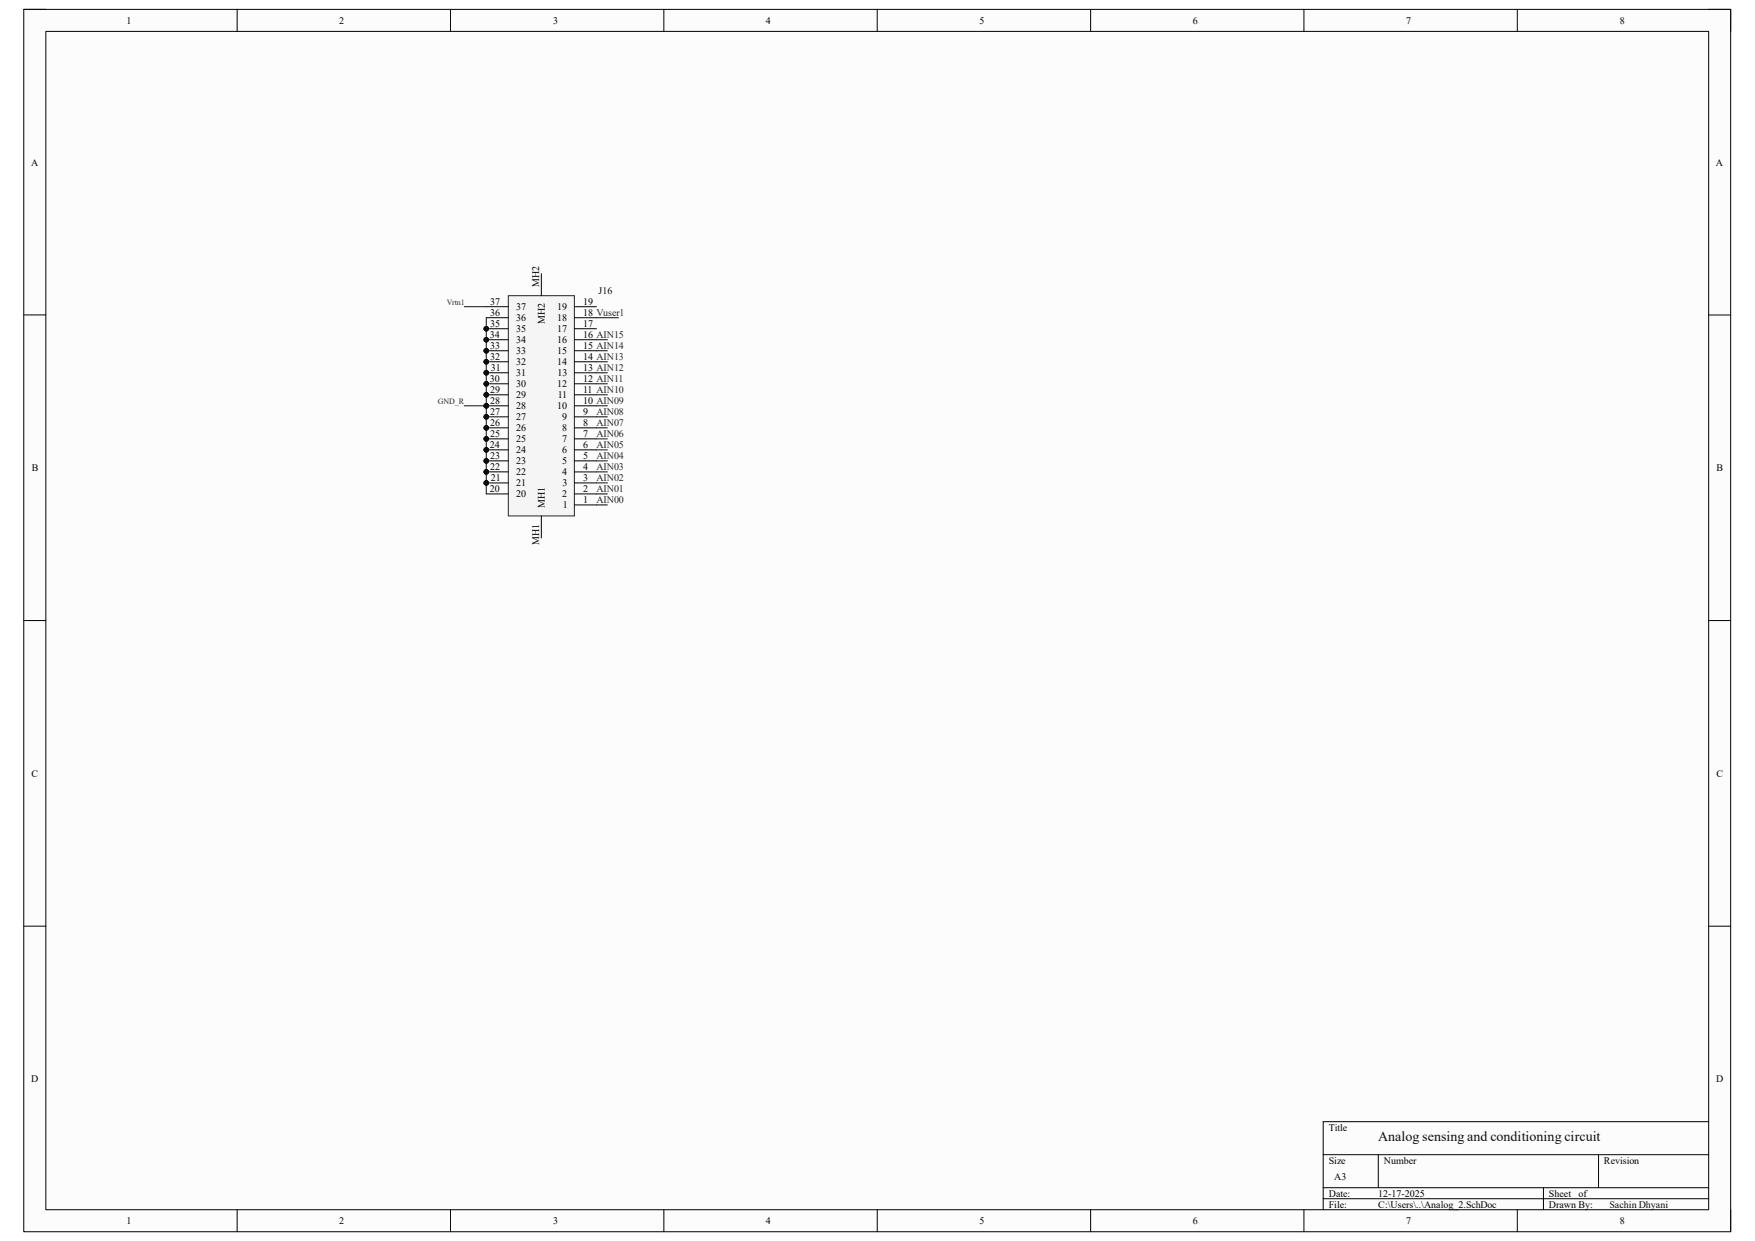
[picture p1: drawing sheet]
<svg xmlns="http://www.w3.org/2000/svg" width="297mm" height="210mm" viewBox="0 0 297 210" stroke-linecap="round" stroke-linejoin="round" font-family="sans-serif">
<path d="M4 1.6h288.9v206.8h-288.9z" fill-rule="evenodd" fill="#fcfcfc"/>
<path d="M4 1.6h288.9v206.8h-288.9z" fill="none" stroke="#000" stroke-width=".17"/>
<path d="M7.8 5.3h281.4v199.4h-281.4z" fill-rule="evenodd" fill="#fcfcfc"/>
<g fill="none" stroke="#000" stroke-width=".17">
<path d="M4 1.6h3.7M7.8 5.3h281.4v199.4h-281.4zM40.1 1.6v3.7M76.2 1.6v3.7M112.3 1.6v3.7M148.5 1.6v3.7M184.6 1.6v3.7M220.7 1.6v3.7M256.8 1.6v3.7M289.2 1.6h3.7v3.7M4 53.3h3.7M289.2 53.3h3.7"/>
<path d="M4 105h3.8M289.2 105h3.7M4 156.7h3.8M289.2 156.7h3.7M223.9 195.4h65.3M233.3 195.4v5.6M270.5 195.4v5.6M289.2 189.8h-65.3v14.9M40.1 204.7v3.7M76.2 204.7v3.7M112.4 204.7v3.7M148.5 204.7v3.7"/>
<path d="M184.6 204.7v3.7M220.7 204.7v3.7M223.9 201h65.3M223.9 202.9h65.3M256.8 204.7v3.7M261.2 201v3.7M292.9 204.7v3.7"/>
</g>
<circle cx="82.3" cy="81.7" r=".37" fill="#0e0e0e"/>
<circle cx="82.3" cy="81.7" r=".37" fill="none" stroke="#0e0e0e" stroke-width=".17"/>
<circle cx="82.3" cy="79.9" r=".37" fill="#0e0e0e"/>
<circle cx="82.3" cy="79.9" r=".37" fill="none" stroke="#0e0e0e" stroke-width=".17"/>
<circle cx="82.3" cy="78" r=".37" fill="#0e0e0e"/>
<circle cx="82.3" cy="78" r=".37" fill="none" stroke="#0e0e0e" stroke-width=".17"/>
<circle cx="82.3" cy="76.1" r=".37" fill="#0e0e0e"/>
<circle cx="82.3" cy="76.1" r=".37" fill="none" stroke="#0e0e0e" stroke-width=".17"/>
<circle cx="82.3" cy="74.3" r=".37" fill="#0e0e0e"/>
<circle cx="82.3" cy="74.3" r=".37" fill="none" stroke="#0e0e0e" stroke-width=".17"/>
<circle cx="82.3" cy="72.4" r=".37" fill="#0e0e0e"/>
<circle cx="82.3" cy="72.4" r=".37" fill="none" stroke="#0e0e0e" stroke-width=".17"/>
<circle cx="82.3" cy="70.5" r=".37" fill="#0e0e0e"/>
<circle cx="82.3" cy="70.5" r=".37" fill="none" stroke="#0e0e0e" stroke-width=".17"/>
<circle cx="82.3" cy="68.7" r=".37" fill="#0e0e0e"/>
<circle cx="82.3" cy="68.7" r=".37" fill="none" stroke="#0e0e0e" stroke-width=".17"/>
<circle cx="82.3" cy="66.8" r=".37" fill="#0e0e0e"/>
<circle cx="82.3" cy="66.8" r=".37" fill="none" stroke="#0e0e0e" stroke-width=".17"/>
<circle cx="82.3" cy="64.9" r=".37" fill="#0e0e0e"/>
<circle cx="82.3" cy="64.9" r=".37" fill="none" stroke="#0e0e0e" stroke-width=".17"/>
<circle cx="82.3" cy="63.1" r=".37" fill="#0e0e0e"/>
<circle cx="82.3" cy="63.1" r=".37" fill="none" stroke="#0e0e0e" stroke-width=".17"/>
<circle cx="82.3" cy="61.2" r=".37" fill="#0e0e0e"/>
<circle cx="82.3" cy="61.2" r=".37" fill="none" stroke="#0e0e0e" stroke-width=".17"/>
<circle cx="82.3" cy="59.4" r=".37" fill="#0e0e0e"/>
<circle cx="82.3" cy="59.4" r=".37" fill="none" stroke="#0e0e0e" stroke-width=".17"/>
<circle cx="82.3" cy="57.5" r=".37" fill="#0e0e0e"/>
<circle cx="82.3" cy="57.5" r=".37" fill="none" stroke="#0e0e0e" stroke-width=".17"/>
<circle cx="82.3" cy="55.6" r=".37" fill="#0e0e0e"/>
<circle cx="82.3" cy="55.6" r=".37" fill="none" stroke="#0e0e0e" stroke-width=".17"/>
<path d="M86 50h11.2v37.3h-11.2z" fill-rule="evenodd" fill="#f5f5f5"/>
<path d="M86 50h11.2v37.3h-11.2z" fill="none" stroke="#262626" stroke-width=".17"/>
<g fill="none" stroke="#000" stroke-width=".17">
<path d="M97.2 59.4h3.7M97.2 57.5h3.7M97.2 55.6h3.7M97.2 53.8h3.7M97.2 51.9h3.7M97.2 79.9h3.7M97.2 78h3.7M97.2 76.1h3.7M97.2 74.3h3.7M97.2 72.4h3.7M97.2 70.5h3.7M97.2 68.7h3.7"/>
<path d="M97.2 66.8h3.7M97.2 64.9h3.7M97.2 63.1h3.7M97.2 61.2h3.7M82.3 83.6h3.7M82.3 81.7h3.7M97.2 85.4h3.7M97.2 83.6h3.7M97.2 81.7h3.7"/>
</g>
<circle cx="82.3" cy="81.7" r=".37" fill="#0e0e0e"/>
<circle cx="82.3" cy="81.7" r=".37" fill="none" stroke="#0e0e0e" stroke-width=".17"/>
<path d="M82.3 79.9h3.7" fill="none" stroke="#000" stroke-width=".17"/>
<circle cx="82.3" cy="79.9" r=".37" fill="#0e0e0e"/>
<circle cx="82.3" cy="79.9" r=".37" fill="none" stroke="#0e0e0e" stroke-width=".17"/>
<path d="M82.3 78h3.7" fill="none" stroke="#000" stroke-width=".17"/>
<circle cx="82.3" cy="78" r=".37" fill="#0e0e0e"/>
<circle cx="82.3" cy="78" r=".37" fill="none" stroke="#0e0e0e" stroke-width=".17"/>
<path d="M82.3 76.1h3.7" fill="none" stroke="#000" stroke-width=".17"/>
<circle cx="82.3" cy="76.1" r=".37" fill="#0e0e0e"/>
<circle cx="82.3" cy="76.1" r=".37" fill="none" stroke="#0e0e0e" stroke-width=".17"/>
<path d="M82.3 74.3h3.7" fill="none" stroke="#000" stroke-width=".17"/>
<circle cx="82.3" cy="74.3" r=".37" fill="#0e0e0e"/>
<circle cx="82.3" cy="74.3" r=".37" fill="none" stroke="#0e0e0e" stroke-width=".17"/>
<path d="M82.3 72.4h3.7" fill="none" stroke="#000" stroke-width=".17"/>
<circle cx="82.3" cy="72.4" r=".37" fill="#0e0e0e"/>
<circle cx="82.3" cy="72.4" r=".37" fill="none" stroke="#0e0e0e" stroke-width=".17"/>
<path d="M82.3 70.5h3.7" fill="none" stroke="#000" stroke-width=".17"/>
<circle cx="82.3" cy="70.5" r=".37" fill="#0e0e0e"/>
<circle cx="82.3" cy="70.5" r=".37" fill="none" stroke="#0e0e0e" stroke-width=".17"/>
<path d="M82.3 68.7h3.7" fill="none" stroke="#000" stroke-width=".17"/>
<circle cx="82.3" cy="68.7" r=".37" fill="#0e0e0e"/>
<circle cx="82.3" cy="68.7" r=".37" fill="none" stroke="#0e0e0e" stroke-width=".17"/>
<path d="M82.3 66.8h3.7" fill="none" stroke="#000" stroke-width=".17"/>
<circle cx="82.3" cy="66.8" r=".37" fill="#0e0e0e"/>
<circle cx="82.3" cy="66.8" r=".37" fill="none" stroke="#0e0e0e" stroke-width=".17"/>
<path d="M82.3 64.9h3.7" fill="none" stroke="#000" stroke-width=".17"/>
<circle cx="82.3" cy="64.9" r=".37" fill="#0e0e0e"/>
<circle cx="82.3" cy="64.9" r=".37" fill="none" stroke="#0e0e0e" stroke-width=".17"/>
<path d="M82.3 63.1h3.7" fill="none" stroke="#000" stroke-width=".17"/>
<circle cx="82.3" cy="63.1" r=".37" fill="#0e0e0e"/>
<circle cx="82.3" cy="63.1" r=".37" fill="none" stroke="#0e0e0e" stroke-width=".17"/>
<path d="M82.3 61.2h3.7" fill="none" stroke="#000" stroke-width=".17"/>
<circle cx="82.3" cy="61.2" r=".37" fill="#0e0e0e"/>
<circle cx="82.3" cy="61.2" r=".37" fill="none" stroke="#0e0e0e" stroke-width=".17"/>
<path d="M82.3 59.4h3.7" fill="none" stroke="#000" stroke-width=".17"/>
<circle cx="82.3" cy="59.4" r=".37" fill="#0e0e0e"/>
<circle cx="82.3" cy="59.4" r=".37" fill="none" stroke="#0e0e0e" stroke-width=".17"/>
<path d="M82.3 57.5h3.7" fill="none" stroke="#000" stroke-width=".17"/>
<circle cx="82.3" cy="57.5" r=".37" fill="#0e0e0e"/>
<circle cx="82.3" cy="57.5" r=".37" fill="none" stroke="#0e0e0e" stroke-width=".17"/>
<path d="M82.3 55.6h3.7" fill="none" stroke="#000" stroke-width=".17"/>
<circle cx="82.3" cy="55.6" r=".37" fill="#0e0e0e"/>
<g fill="none" stroke="#0e0e0e" stroke-width=".17">
<path d="M82.3 53.8v14.9"/>
<circle cx="82.3" cy="55.6" r=".37"/>
</g>
<path d="M82.3 53.8h3.7M82.3 51.9h3.7M91.6 46.3v3.7M91.6 87.3v3.7" fill="none" stroke="#000" stroke-width=".17"/>
<circle cx="82.3" cy="55.6" r=".37" fill="#0e0e0e"/>
<circle cx="82.3" cy="55.6" r=".37" fill="none" stroke="#0e0e0e" stroke-width=".17"/>
<circle cx="82.3" cy="57.5" r=".37" fill="#0e0e0e"/>
<circle cx="82.3" cy="57.5" r=".37" fill="none" stroke="#0e0e0e" stroke-width=".17"/>
<circle cx="82.3" cy="59.4" r=".37" fill="#0e0e0e"/>
<circle cx="82.3" cy="59.4" r=".37" fill="none" stroke="#0e0e0e" stroke-width=".17"/>
<circle cx="82.3" cy="61.2" r=".37" fill="#0e0e0e"/>
<circle cx="82.3" cy="61.2" r=".37" fill="none" stroke="#0e0e0e" stroke-width=".17"/>
<circle cx="82.3" cy="63.1" r=".37" fill="#0e0e0e"/>
<circle cx="82.3" cy="63.1" r=".37" fill="none" stroke="#0e0e0e" stroke-width=".17"/>
<circle cx="82.3" cy="64.9" r=".37" fill="#0e0e0e"/>
<circle cx="82.3" cy="64.9" r=".37" fill="none" stroke="#0e0e0e" stroke-width=".17"/>
<circle cx="82.3" cy="66.8" r=".37" fill="#0e0e0e"/>
<circle cx="82.3" cy="66.8" r=".37" fill="none" stroke="#0e0e0e" stroke-width=".17"/>
<circle cx="82.3" cy="68.7" r=".37" fill="#0e0e0e"/>
<g fill="none" stroke="#0e0e0e" stroke-width=".17">
<path d="M78.6 68.7h3.7v14.9"/>
<circle cx="82.3" cy="68.7" r=".37"/>
</g>
<circle cx="82.3" cy="68.7" r=".37" fill="#0e0e0e"/>
<circle cx="82.3" cy="68.7" r=".37" fill="none" stroke="#0e0e0e" stroke-width=".17"/>
<circle cx="82.3" cy="70.5" r=".37" fill="#0e0e0e"/>
<circle cx="82.3" cy="70.5" r=".37" fill="none" stroke="#0e0e0e" stroke-width=".17"/>
<circle cx="82.3" cy="72.4" r=".37" fill="#0e0e0e"/>
<circle cx="82.3" cy="72.4" r=".37" fill="none" stroke="#0e0e0e" stroke-width=".17"/>
<circle cx="82.3" cy="74.3" r=".37" fill="#0e0e0e"/>
<circle cx="82.3" cy="74.3" r=".37" fill="none" stroke="#0e0e0e" stroke-width=".17"/>
<circle cx="82.3" cy="76.1" r=".37" fill="#0e0e0e"/>
<circle cx="82.3" cy="76.1" r=".37" fill="none" stroke="#0e0e0e" stroke-width=".17"/>
<circle cx="82.3" cy="78" r=".37" fill="#0e0e0e"/>
<circle cx="82.3" cy="78" r=".37" fill="none" stroke="#0e0e0e" stroke-width=".17"/>
<circle cx="82.3" cy="79.9" r=".37" fill="#0e0e0e"/>
<circle cx="82.3" cy="79.9" r=".37" fill="none" stroke="#0e0e0e" stroke-width=".17"/>
<circle cx="82.3" cy="81.7" r=".37" fill="#0e0e0e"/>
<g fill="none" stroke="#0e0e0e" stroke-width=".17">
<path d="M78.6 51.9h3.7M100.9 53.8h3.8M100.9 59.4h1.9M100.9 57.5h1.9M100.9 78h1.9M100.9 79.9h1.9M100.9 76.1h1.9M100.9 74.3h1.9M100.9 72.4h1.9M100.9 68.7h1.9M100.9 66.8h1.9M100.9 64.9h1.9"/>
<path d="M100.9 63.1h1.9M100.9 61.2h1.9M100.9 70.5h1.9M100.9 83.6h1.9M100.9 85.4h1.9M100.9 81.7h1.9"/>
<circle cx="82.3" cy="81.7" r=".37"/>
</g>
<text font-size="2.4" fill="#0e0e0e" x="233.3" y="193">Analog sensing and conditioning circuit</text>
<g font-size="1.7">
<text x="21.4" y="4">1</text>
<text x="57.4" y="4">2</text>
<text x="93.6" y="4">3</text>
<text x="129.6" y="4">4</text>
<text x="165.8" y="4">5</text>
<text x="201.8" y="4">6</text>
<text x="238" y="4">7</text>
<text x="274.1" y="4">8</text>
<text x="5.3" y="28">A</text>
<text x="290.4" y="28">A</text>
<text x="82.9" y="53.4">36</text>
<text x="82.9" y="51.6">37</text>
<text x="87.3" y="52.5">37</text>
<text x="91.2" y="48.6" transform="rotate(-90 91.2 48.6)">MH2</text>
<text x="94.3" y="52.5">19</text>
<text x="98.7" y="53.4">18 Vuser1</text>
<text x="98.7" y="51.6">19</text>
<text x="82.9" y="57.1">34</text>
<text x="83" y="59">33</text>
<text x="83" y="55.3">35</text>
<text x="87.3" y="59.9">33</text>
<text x="87.3" y="58.1">34</text>
<text x="87.3" y="56.2">35</text>
<text x="87.3" y="54.4">36</text>
<text x="92.2" y="54.8" transform="rotate(-90 92.2 54.8)">MH2</text>
<text x="94.3" y="58.1">16</text>
<text x="94.3" y="56.2">17</text>
<text x="94.3" y="59.9">15</text>
<text x="94.3" y="54.4">18</text>
<text x="98.7" y="59">15 AIN14</text>
<text x="98.7" y="57.1">16 AIN15</text>
<text x="98.7" y="55.3">17</text>
<text x="82.9" y="64.6">30</text>
<text x="82.9" y="60.9">32</text>
<text x="83.1" y="62.7">31</text>
<text x="87.3" y="65.5">30</text>
<text x="87.3" y="63.7">31</text>
<text x="87.3" y="61.8">32</text>
<text x="94.3" y="65.5">12</text>
<text x="94.3" y="61.8">14</text>
<text x="94.4" y="63.7">13</text>
<text x="98.7" y="64.6">12 AIN11</text>
<text x="98.7" y="62.7">13 AIN12</text>
<text x="98.7" y="60.9">14 AIN13</text>
<text x="82.9" y="70.2">27</text>
<text x="82.9" y="68.3">28</text>
<text x="82.9" y="66.5">29</text>
<text x="87.3" y="71.1">27</text>
<text x="87.3" y="69.3">28</text>
<text x="87.3" y="67.4">29</text>
<text x="94.3" y="69.3">10</text>
<text x="94.4" y="67.4">11</text>
<text x="95.1" y="71.1">9</text>
<text x="98.7" y="70.2">9</text>
<text x="98.7" y="68.3">10 AIN09</text>
<text x="98.7" y="66.5">11 AIN10</text>
<text x="82.9" y="75.8">24</text>
<text x="82.9" y="72.1">26</text>
<text x="83" y="77.6">23</text>
<text x="83" y="73.9">25</text>
<text x="87.3" y="76.7">24</text>
<text x="87.3" y="74.8">25</text>
<text x="87.3" y="73">26</text>
<text x="95.1" y="76.7">6</text>
<text x="95.1" y="74.8">7</text>
<text x="95.2" y="73">8</text>
<text x="98.7" y="77.6">5</text>
<text x="98.7" y="75.8">6</text>
<text x="98.7" y="73.9">7</text>
<text x="98.7" y="72.1">8</text>
<text x="5.4" y="79.8">B</text>
<text x="82.9" y="83.2">20</text>
<text x="82.9" y="79.5">22</text>
<text x="83.1" y="81.4">21</text>
<text x="87.3" y="82.3">21</text>
<text x="87.3" y="80.4">22</text>
<text x="87.3" y="78.6">23</text>
<text x="95.1" y="80.4">4</text>
<text x="95.2" y="78.6">5</text>
<text x="95.2" y="82.3">3</text>
<text x="98.7" y="83.2">2</text>
<text x="98.7" y="81.4">3</text>
<text x="98.7" y="79.5">4</text>
<text x="290.5" y="79.8">B</text>
<text x="87.3" y="84.2">20</text>
<text x="92.2" y="86" transform="rotate(-90 92.2 86)">MH1</text>
<text x="95.1" y="84.2">2</text>
<text x="95.2" y="86">1</text>
<text x="98.7" y="85.1">1</text>
<text x="91.2" y="92.2" transform="rotate(-90 91.2 92.2)">MH1</text>
<text x="5.3" y="131.4">C</text>
<text x="290.5" y="131.4">C</text>
<text x="5.3" y="183.2">D</text>
<text x="290.4" y="183.2">D</text>
<text x="224.9" y="191.3">Title</text>
<text x="224.9" y="196.9">Size</text>
<text x="234.2" y="196.9">Number</text>
<text x="271.4" y="196.9">Revision</text>
<text x="224.9" y="202.5">Date:</text>
<text x="225.8" y="199.7">A3</text>
<text x="233.3" y="202.5">12-17-2025</text>
<text x="262.1" y="202.5">Sheet</text>
<text x="267.2" y="202.5">of</text>
<text x="21.4" y="207.2">1</text>
<text x="57.4" y="207.2">2</text>
<text x="93.6" y="207.2">3</text>
<text x="129.6" y="207.2">4</text>
<text x="165.8" y="207.2">5</text>
<text x="201.8" y="207.2">6</text>
<text x="224.9" y="204.4">File:</text>
<text x="233.3" y="204.4">C:\Users\..\Analog_2.SchDoc</text>
<text x="238" y="207.2">7</text>
<text x="262.1" y="204.4">Drawn By:</text>
<text x="274.1" y="207.2">8</text>
</g>
<g font-size="1.7" fill="#0e0e0e">
<text x="101.3" y="49.7">J16</text>
<text x="272.4" y="204.4">Sachin Dhyani</text>
</g>
<g font-size="1.7" fill="#262626">
<text x="100.9" y="70.2">AIN08</text>
<text x="100.9" y="77.6">AIN04</text>
<text x="100.9" y="75.8">AIN05</text>
<text x="100.9" y="73.9">AIN06</text>
<text x="100.9" y="72.1">AIN07</text>
<text x="100.9" y="83.2">AIN01</text>
<text x="100.9" y="81.4">AIN02</text>
<text x="100.9" y="79.5">AIN03</text>
<text x="100.9" y="85.1">AIN00</text>
</g>
<g font-size="1.4" fill="#262626">
<text x="75.6" y="51.6">Vrtn1</text>
<text x="74.1" y="68.4">GND_R</text>
</g>
</svg>
